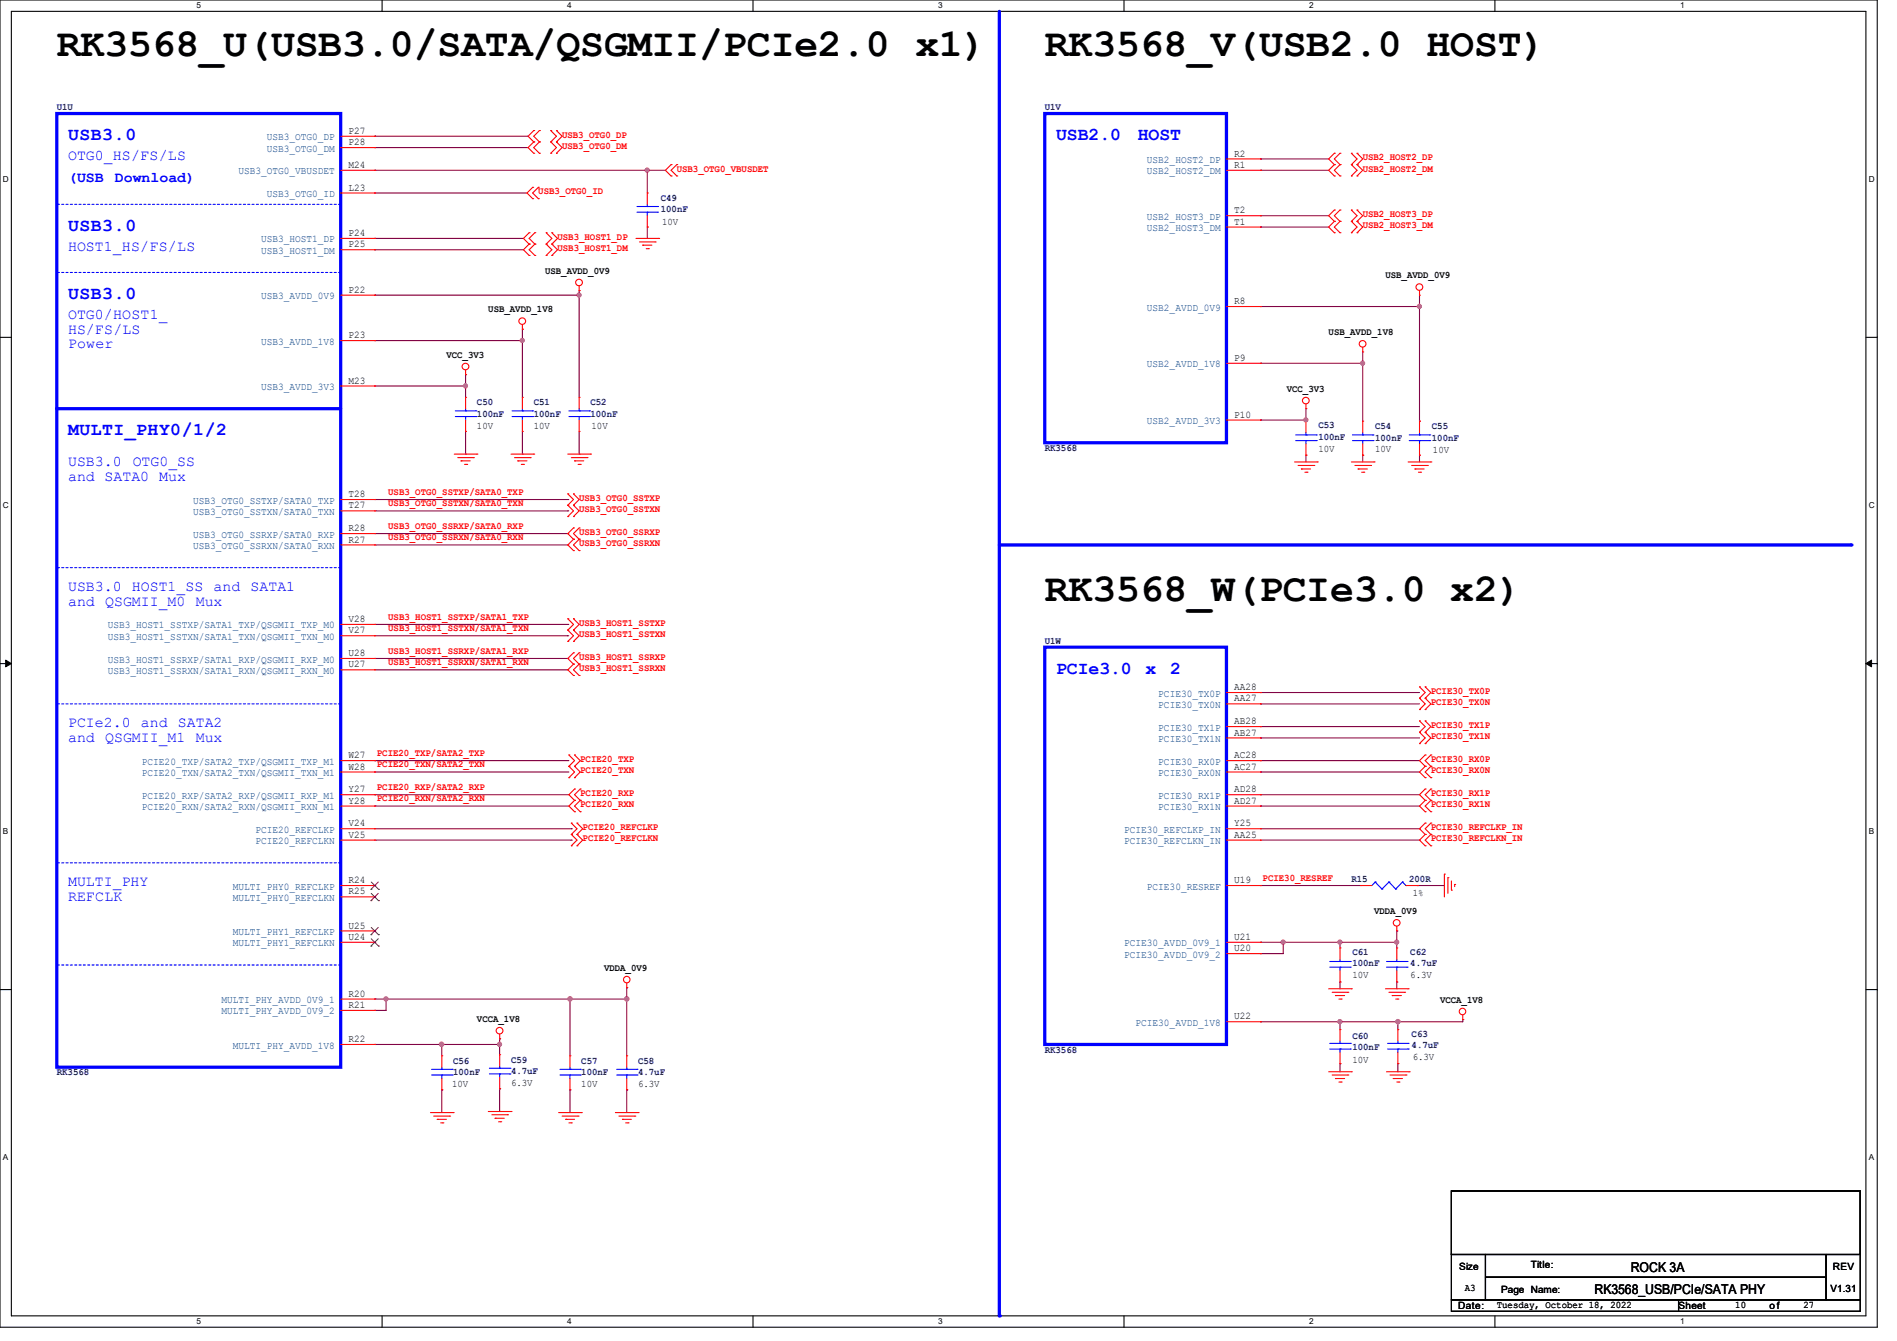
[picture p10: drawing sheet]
<svg xmlns="http://www.w3.org/2000/svg" width="297mm" height="210mm" viewBox="0 0 297 210" stroke-linecap="round" stroke-linejoin="round" font-family="sans-serif">
<path d="M0 0h293.9v207.9h-293.9zM1.8 1.8h290.3v204.3h-290.3z" fill="none" stroke="#000" stroke-width=".17"/>
<g fill="#fff">
<path d="M30.8 .2h.7v1.4h-.7z"/>
<path d="M30.8 206.2h.7v1.4h-.7z"/>
</g>
<path d="M59.8 0v1.8M59.8 206.1v1.8" fill="none" stroke="#000" stroke-width=".17"/>
<g fill="#fff">
<path d="M88.8 .2h.7v1.4h-.7z"/>
<path d="M88.8 206.2h.7v1.4h-.7z"/>
</g>
<path d="M117.9 0v1.8M117.9 206.1v1.8" fill="none" stroke="#000" stroke-width=".17"/>
<g fill="#fff">
<path d="M146.9 .2h.7v1.4h-.7z"/>
<path d="M146.9 206.2h.7v1.4h-.7z"/>
</g>
<path d="M176 0v1.8M176 206.1v1.8" fill="none" stroke="#000" stroke-width=".17"/>
<g fill="#fff">
<path d="M205 .2h.7v1.4h-.7z"/>
<path d="M205 206.2h.7v1.4h-.7z"/>
</g>
<path d="M234.1 0v1.8M234.1 206.1v1.8" fill="none" stroke="#000" stroke-width=".17"/>
<g fill="#fff">
<path d="M263.1 .2h.6v1.4h-.6z"/>
<path d="M263.1 206.2h.6v1.4h-.6z"/>
<path d="M.5 27.3h.9v1.4h-.9z"/>
<path d="M292.6 27.3h.9v1.4h-.9z"/>
<path d="M.5 78.4h.9v1.4h-.9z"/>
<path d="M292.6 78.4h.9v1.4h-.9z"/>
</g>
<path d="M0 52.8h1.8M292.1 52.8h1.8" fill="none" stroke="#000" stroke-width=".17"/>
<g fill="#fff">
<path d="M.5 129.5h.8v1.4h-.8z"/>
<path d="M292.6 129.5h.8v1.4h-.8z"/>
</g>
<path d="M0 103.9h1.8M292.1 103.9h1.8" fill="none" stroke="#000" stroke-width=".17"/>
<path d="M.9 103.4l.9 .5-.9 .5zM292.1 103.9l.9-.5v1z" fill="#000" stroke="#000" stroke-width=".16"/>
<g fill="#fff">
<path d="M.5 180.5h.8v1.4h-.8z"/>
<path d="M292.6 180.5h.8v1.4h-.8z"/>
</g>
<path d="M0 155h1.8M292.1 155h1.8" fill="none" stroke="#000" stroke-width=".17"/>
<path d="M156.5 1.8v204.3" fill="none" stroke="#00f" stroke-width=".51"/>
<circle cx="156.5" cy="206.1" r=".25" fill="#00f"/>
<path d="M156.5 85.3h133.3" fill="none" stroke="#00f" stroke-width=".51"/>
<circle cx="289.8" cy="85.3" r=".25" fill="#00f"/>
<g fill="none" stroke="#7f003f" stroke-width=".17">
<path d="M58.7 21.3h.1M58.7 23.1h.1M58.7 26.7h.1M58.7 30.2h.1M58.7 39.1h.1M58.7 37.3h.1M58.7 21.3h24M58.7 23.1h24M58.7 26.7h45.5M58.7 30.2h23.8M58.7 39.1h23.3M58.7 37.3h23.3"/>
<path d="M101.3 26.7h.1M101.3 35.6h.1M101.3 26.7v3.5M101.3 35.6v1.7M197.4 24.9h.1M197.4 26.7h.1M197.4 33.8h.1M197.4 35.6h.1M197.4 26.7h10.6M197.4 24.9h10.6M197.4 33.8h10.6M197.4 35.6h10.6"/>
<path d="M58.7 53.3h.1M58.7 46.2h.1M58.7 53.3h23.1M58.7 46.2h32M72.9 58.7h.1M72.9 58.7v3.5M81.8 53.3h.1M81.8 51.6h.1M81.8 51.6v10.6M90.7 46.2h.1M90.7 45.5h.1M90.7 45.5v16.7"/>
<path d="M197.4 56.9h.1M197.4 48h.1M197.4 56.9h16M197.4 48h24.9M213.4 56.9h.1M213.4 55.1v10.9M222.3 48h.1M222.3 46.2v19.8M58.7 60.5h.1M58.7 60.5h14.2M58.7 78.2h30.2M72.9 60.5h.1"/>
<path d="M72.9 71.1h.1M72.9 67.6v3.5M81.8 71.1h.1M81.8 67.6v3.5M88.9 78.2h.1M90.7 71.1h.1M90.7 67.6v3.5M197.4 65.8h.1M197.4 65.8h7.1M204.5 65.8h.1M204.5 71.3h.1M204.5 64v2"/>
<path d="M204.5 71.3v1M213.4 71.3h.1M213.4 71.3v1M222.3 71.3h.1M222.3 66h.1M222.3 71.3v1M58.7 80h30.2M58.7 83.6h30.2M58.7 85.3h30.2M58.7 97.8h30.2M58.7 99.6h30.2M88.9 80h.1"/>
<path d="M88.9 83.6h.1M88.9 85.3h.1M88.9 97.8h.1M88.9 99.6h.1M58.7 119.1h.1M58.7 119.1h30.4M58.7 103.1h30.2M58.7 104.9h30.2M88.9 103.1h.1M88.9 104.9h.1M197.4 108.5h.1M197.4 110.2h.1"/>
<path d="M197.4 113.8h.1M197.4 115.6h.1M197.4 119.1h.1M197.4 108.5h24.9M197.4 110.2h24.9M197.4 113.8h24.9M197.4 115.6h24.9M197.4 119.1h24.9M58.7 120.9h.1M58.7 124.5h.1M58.7 126.2h.1M58.7 120.9h30.4"/>
<path d="M58.7 124.5h30.4M58.7 126.2h30.4M58.7 131.6h30.8M58.7 129.8h30.8M89.5 129.8h.1M89.5 131.6h.1M197.4 120.9h.1M197.4 124.5h.1M197.4 126.2h.1M197.4 138.7h.1M197.4 120.9h24.9M197.4 124.5h24.9"/>
<path d="M197.4 126.2h24.9M197.4 138.7h15.6M197.4 131.6h24.9M197.4 129.8h24.9M221.9 138.7h.1M221.9 138.7h4.2M222.3 131.6h.1M222.3 129.8h.1M58.7 156.5h.1M58.7 158.2h.1M58.7 156.5h39.4M60.5 156.5h.1"/>
<path d="M60.5 156.5v1.7h-1.8M89.2 156.5h.1M89.2 156.5v8.9M98.1 156.5h.1M98.1 154.7h.1M98.1 154.7v10.7M197.4 147.6h.1M197.4 149.4h.1M197.4 147.6h21.3M200.9 147.6h.1M200.9 147.6v1.8h-3.5M209.8 147.6h.1"/>
<path d="M209.8 153.8h.1M209.8 147.6v.9M209.8 153.8v1.1M218.7 147.6h.1M218.7 153.8h.1M218.7 145.8h.1M218.7 145.8v2.7M218.7 153.8v1.1M229 159.7h.1M229 159.7v.3h-31.6M58.7 163.6h.1M58.7 163.6h19.5"/>
<path d="M69.2 163.6h.1M69.2 170.7h.1M69.2 163.6v1.8M69.2 170.7v3.5M78.2 162.7h.1M78.2 170.5h.1M78.2 163.6h.1M78.2 162.7v2.5M78.2 170.5v3.6M89.2 170.7h.1M89.2 170.7v3.5M98.1 170.7h.1"/>
<path d="M98.1 170.7v3.5M197.4 160h.1M209.8 160h.1M209.8 166.6h.1M209.8 160v1.2M209.8 166.6v1.3M218.9 160h.1M218.9 166.6h.1M218.9 160v1.2M218.9 166.6v1.3"/>
</g>
<g fill="#f0f" stroke="#f0f" stroke-width=".17">
<circle cx="98.1" cy="156.4" r=".34"/>
<circle cx="101.3" cy="26.6" r=".32"/>
<circle cx="78.2" cy="163.6" r=".32"/>
<circle cx="69.1" cy="163.6" r=".34"/>
<circle cx="81.8" cy="53.3" r=".32"/>
<circle cx="90.7" cy="46.2" r=".32"/>
<circle cx="72.9" cy="60.4" r=".32"/>
<circle cx="209.8" cy="160" r=".32"/>
<circle cx="209.8" cy="147.6" r=".32"/>
<circle cx="200.9" cy="147.6" r=".32"/>
<circle cx="218.7" cy="147.6" r=".32"/>
<circle cx="213.3" cy="56.9" r=".32"/>
<circle cx="204.4" cy="65.8" r=".32"/>
<circle cx="89.2" cy="156.4" r=".34"/>
<circle cx="60.4" cy="156.4" r=".32"/>
<circle cx="222.2" cy="48" r=".32"/>
<circle cx="218.9" cy="160" r=".34"/>
</g>
<g fill="none" stroke="#f00" stroke-width=".17">
<path d="M82.8 36.4h.1M82.8 38.2h.1M82.8 36.4l-.8 .9 .8 .9M82.8 38.2l-.8 .9 .8 .9M83.4 29.3h.1M83.4 31.1h.1M83.4 29.3l-.9 .9 .9 .9M83.6 20.4h.1M83.6 22.2h.1M83.6 24h.1M83.6 20.4l-.9 .9 .9 .9M83.6 22.2l-.9 .9 .9 .9"/>
<path d="M83.7 38.2h.1M83.7 36.4h.1M83.7 36.4l-.9 .9 .9 .9M83.7 38.2l-.9 .9 .9 .9M84.3 31.1h.1M84.3 29.3h.1M84.3 29.3l-.9 .9 .9 .9M84.5 22.2h.1M84.5 20.4h.1M84.5 24h.1M84.5 20.4l-.9 .9 .9 .9M84.5 22.2l-.9 .9 .9 .9"/>
<path d="M85.5 38.2h.1M85.5 36.4h.1M85.5 36.4l.9 .9-.9 .9M85.5 38.2l.9 .9-.9 .9M86.2 22.2h.1M86.2 20.4h.1M86.2 24h.1M86.2 20.4l.9 .9-.9 .9M86.2 22.2l.9 .9-.9 .9M86.4 38.2h.1M86.4 36.4h.1M86.4 36.4l.9 .9-.9 .9"/>
<path d="M86.4 38.2l.9 .9-.9 .9M87.1 22.2h.1M87.1 20.4h.1M87.1 24h.1M87.1 20.4l.9 .9-.9 .9M87.1 22.2l.9 .9-.9 .9M99.6 37.3h3.5M100.1 37.9h2.5M100.6 38.4h.1M100.6 38.4h1.5M101.2 38.9h.3M101.5 38.9h.1"/>
<path d="M102.6 37.9h.1M103.1 37.3h.1M105.1 25.8h.1M105.1 27.6h.1M105.1 25.8l-.9 .9 .9 .9M106 27.6h.1M106 25.8h.1M106 25.8l-.9 .9 .9 .9M208.9 24h.1M208.9 25.8h.1M208.9 27.6h.1M208.9 32.9h.1"/>
<path d="M208.9 34.7h.1M208.9 36.4h.1M208.9 24l-.9 .9 .9 .9M208.9 25.8l-.9 .9 .9 .9M208.9 32.9l-.9 .9 .9 .9M208.9 34.7l-.9 .9 .9 .8M209.8 25.8h.1M209.8 24h.1M209.8 27.6h.1M209.8 34.7h.1M209.8 32.9h.1M209.8 36.4h.1"/>
<path d="M209.8 24l-.9 .9 .9 .9M209.8 25.8l-.9 .9 .9 .9M209.8 32.9l-.9 .9 .9 .9M209.8 34.7l-.9 .9 .9 .8M211.6 25.8h.1M211.6 24h.1M211.6 27.6h.1M211.6 34.7h.1M211.6 32.9h.1M211.6 36.4h.1M211.6 24l.9 .9-.9 .9M211.6 25.8l.9 .9-.9 .9"/>
<path d="M211.6 32.9l.9 .9-.9 .9M211.6 34.7l.9 .9-.9 .8M212.5 25.8h.1M212.5 24h.1M212.5 27.6h.1M212.5 34.7h.1M212.5 32.9h.1M212.5 36.4h.1M212.5 24l.9 .9-.9 .9M212.5 25.8l.9 .9-.9 .9M212.5 32.9l.9 .9-.9 .9M212.5 34.7l.9 .9-.9 .8"/>
<path d="M72.9 58.7h.1M72.9 58v.7M81.8 51.6h.1M81.8 50.8v.8M82.8 40h.1M83.7 40h.1M85.5 40h.1M86.4 40h.1M90.7 45.5h.1M90.7 44.8v.7M213.4 55.1h.1M213.4 54.4v.7"/>
<path d="M222.3 46.2h.1M222.3 45.5v.7M71.1 71.1h3.6M71.7 71.7h2.4M72.2 72.2h.1M72.2 72.2h1.4M72.7 72.7h.4M73.1 72.7h.1M74.1 71.7h.1M74.7 71.1h.1M80 71.1h3.6M80.6 71.7h2.4"/>
<path d="M81.1 72.2h.1M81.1 72.2h1.4M81.6 72.7h.4M82 72.7h.1M83 71.7h.1M83.6 71.1h.1M88.9 79.1h.1M88.9 77.3h.1M88.9 71.1h3.6M88.9 77.3l.9 .9-.9 .9M88.9 79.1l.9 .9-.9 .9M89.5 71.7h2.4"/>
<path d="M89.8 79.1h.1M89.8 77.3h.1M89.8 77.3l.9 .9-.9 .9M89.8 79.1l.9 .9-.9 .9M90 72.2h.1M90 72.2h1.4M90.5 72.7h.3M90.7 62.2h.1M90.7 67.6h.1M90.7 62.2v1.8M90.7 65.8v1.8M90.8 72.7h.1"/>
<path d="M91.9 71.7h.1M92.5 71.1h.1M202.7 72.3h3.5M203.2 72.9h2.5M203.8 73.4h.1M203.8 73.4h1.4M204.3 74h.3M204.5 64h.1M204.5 66h.1M204.5 71.3h.1M204.5 63.3v.7M204.5 66v1.7"/>
<path d="M204.5 69.5v1.8M204.6 74h.1M205.7 72.9h.1M206.2 72.3h.1M211.6 72.3h3.5M212.1 72.9h2.5M212.6 73.4h.1M212.6 73.4h1.5M213.2 74h.3M213.5 74h.1M214.6 72.9h.1M215.1 72.3h.1"/>
<path d="M220.5 72.3h3.5M221 72.9h2.5M221.5 73.4h.1M221.5 73.4h1.5M222.1 74h.3M222.3 66h.1M222.3 71.3h.1M222.3 66v1.7M222.3 69.5v1.8M222.4 74h.1M223.5 72.9h.1M224 72.3h.1"/>
<path d="M88.9 80.9h.1M88.9 98.7h.1M88.9 96.9h.1M88.9 96.9l.9 .9-.9 .9M88.9 98.7l.9 .9-.9 .9M89.8 80.9h.1M89.8 82.7h.1M89.8 84.5h.1M89.8 86.2h.1M89.8 98.7h.1M89.8 96.9h.1M89.8 82.7l-.9 .9 .9 .9"/>
<path d="M89.8 84.5l-.9 .8 .9 .9M89.8 96.9l.9 .9-.9 .9M89.8 98.7l.9 .9-.9 .9M90.7 84.5h.1M90.7 82.7h.1M90.7 86.2h.1M90.7 82.7l-.9 .9 .9 .9M90.7 84.5l-.9 .8 .9 .9M88.9 100.5h.1M89.1 118.2h.1M89.1 118.2l.9 .9-.9 .9M89.8 100.5h.1"/>
<path d="M89.8 102.2h.1M89.8 104h.1M89.8 105.8h.1M89.8 102.2l-.9 .9 .9 .9M89.8 104l-.9 .9 .9 .9M90 118.2h.1M90 118.2l.8 .9-.8 .9M90.7 104h.1M90.7 102.2h.1M90.7 105.8h.1M90.7 102.2l-.9 .9 .9 .9M90.7 104l-.9 .9 .9 .9"/>
<path d="M192 108.5h5.4M192 110.2h5.4M192 113.8h5.4M192 115.6h5.4M192 119.1h5.4M197.4 108.5h.1M197.4 110.2h.1M197.4 113.8h.1M197.4 115.6h.1M197.4 119.1h.1M222.3 109.3h.1M222.3 107.6h.1"/>
<path d="M222.3 111.1h.1M222.3 114.7h.1M222.3 112.9h.1M222.3 116.5h.1M222.3 107.6l.8 .9-.8 .8M222.3 109.3l.8 .9-.8 .9M222.3 112.9l.8 .9-.8 .9M222.3 114.7l.8 .9-.8 .9M223.1 109.3h.1M223.1 107.6h.1M223.1 111.1h.1M223.1 114.7h.1"/>
<path d="M223.1 112.9h.1M223.1 116.5h.1M223.1 118.2h.1M223.1 107.6l.9 .9-.9 .8M223.1 109.3l.9 .9-.9 .9M223.1 112.9l.9 .9-.9 .9M223.1 114.7l.9 .9-.9 .9M223.1 118.2l-.8 .9 .8 .9M224 118.2h.1M224 118.2l-.9 .9 .9 .9M89.1 120h.1M89.1 121.8h.1"/>
<path d="M89.1 120l.9 .9-.9 .9M89.5 130.7h.1M89.5 128.9h.1M89.5 132.5h.1M89.5 128.9l.8 .9-.8 .9M89.5 130.7l.8 .9-.8 .9M90 120h.1M90 121.8h.1M90 123.6h.1M90 125.3h.1M90 127.1h.1M90 120l.8 .9-.8 .9"/>
<path d="M90 123.6l-.9 .9 .9 .8M90 125.3l-.9 .9 .9 .9M90.3 130.7h.1M90.3 128.9h.1M90.3 132.5h.1M90.3 128.9l.9 .9-.9 .9M90.3 130.7l.9 .9-.9 .9M90.8 125.3h.1M90.8 123.6h.1M90.8 127.1h.1M90.8 123.6l-.8 .9 .8 .8M90.8 125.3l-.8 .9 .8 .9"/>
<path d="M192 120.9h5.4M192 124.5h5.4M192 126.2h5.4M192 129.8h5.4M192 131.6h5.4M192 138.7h5.4M197.4 120.9h.1M197.4 124.5h.1M197.4 126.2h.1M197.4 129.8h.1M197.4 131.6h.1M197.4 138.7h.1"/>
<path d="M223.1 120h.1M223.1 121.8h.1M223.1 123.6h.1M223.1 125.3h.1M223.1 127.1h.1M223.1 128.9h.1M223.1 130.7h.1M223.1 132.5h.1M223.1 120l-.8 .9 .8 .9M223.1 123.6l-.8 .9 .8 .8M223.1 125.3l-.8 .9 .8 .9M223.1 128.9l-.8 .9 .8 .9"/>
<path d="M223.1 130.7l-.8 .9 .8 .9M224 120h.1M224 121.8h.1M224 125.3h.1M224 123.6h.1M224 127.1h.1M224 130.7h.1M224 128.9h.1M224 132.5h.1M224 120l-.9 .9 .9 .9M224 123.6l-.9 .9 .9 .8M224 125.3l-.9 .9 .9 .9"/>
<path d="M224 128.9l-.9 .9 .9 .9M224 130.7l-.9 .9 .9 .9M226.1 136.9h.1M226.1 136.9v3.6M226.7 137.5h.1M226.7 137.5v2.4M227.2 139.4h.1M227.2 138v1.4M227.8 138.5h.1M227.8 138.5v.4M98.1 154.7h.1M98.1 154v.7"/>
<path d="M192 147.6h5.4M192 149.4h5.4M197.4 147.6h.1M197.4 149.4h.1M208 154.9h3.6M208.6 155.4h2.4M209.1 155.9h.1M209.1 155.9h1.4M209.6 156.5h.4M209.8 148.5h.1M209.8 153.8h.1M209.8 148.5v1.7"/>
<path d="M209.8 152v1.8M210 156.5h.1M211 155.4h.1M211.6 154.9h.1M216.9 154.9h3.6M217.5 155.4h2.4M218 155.9h.1M218 155.9h1.4M218.5 156.5h.4M218.7 145.8h.1M218.7 145.1v.7M218.9 156.5h.1"/>
<path d="M219.9 155.4h.1M220.5 154.9h.1M229 159.7h.1M229 159v.7M67.4 174.2h3.6M67.9 174.8h2.5M68.5 175.3h.1M68.5 175.3h1.4M69 175.9h.3M69.3 175.9h.1M70.4 174.8h.1M71 174.2h.1"/>
<path d="M76.5 174.1h3.5M77 174.6h2.5M77.5 175.1h.1M77.5 175.1h1.5M78.1 175.7h.3M78.2 162.7h.1M78.2 162v.7M78.4 175.7h.1M79.5 174.6h.1M80 174.1h.1M87.5 174.2h3.5M88 174.8h2.5"/>
<path d="M88.6 175.3h.1M88.6 175.3h1.4M89.1 175.9h.4M89.5 175.9h.1M90.5 174.8h.1M91 174.2h.1M96.4 174.2h3.5M96.9 174.8h2.5M97.5 175.3h.1M97.5 175.3h1.3M98 175.9h.3M98.1 165.4h.1"/>
<path d="M98.1 170.7h.1M98.1 165.4v1.7M98.1 168.9v1.8M98.3 175.9h.1M99.4 174.8h.1M99.9 174.2h.1M192 160h5.4M197.4 160h.1M208 167.9h3.6M208.6 168.4h2.4M209.1 168.9h.1M209.1 168.9h1.4"/>
<path d="M209.6 169.5h.4M210 169.5h.1M211 168.4h.1M211.6 167.9h.1M217.1 167.9h3.5M217.6 168.4h2.5M218.1 168.9h.1M218.1 168.9h1.5M218.7 169.5h.3M219 169.5h.1M220.1 168.4h.1M220.6 167.9h.1"/>
<circle cx="72.9" cy="57.4" r=".52"/>
<circle cx="81.8" cy="50.3" r=".52"/>
<circle cx="90.7" cy="44.2" r=".52"/>
<circle cx="213.3" cy="53.8" r=".52"/>
<circle cx="222.2" cy="45" r=".52"/>
<circle cx="204.5" cy="62.7" r=".52"/>
<circle cx="98.1" cy="153.4" r=".51"/>
<circle cx="218.7" cy="144.5" r=".52"/>
<circle cx="229" cy="158.4" r=".51"/>
<circle cx="78.2" cy="161.4" r=".52"/>
</g>
<path d="M227.2 186.5h64.1v10h-64.1zM227.2 196.5h5.4v7.1h-5.4zM232.6 196.5h53.3v3.5h-53.3zM285.9 196.5h5.4v7.1h-5.4zM227.2 203.6h35.6v1.8h-35.6zM232.6 200h53.3v3.6h-53.3zM262.8 203.6h28.5v1.8h-28.5z" fill="none" stroke="#000" stroke-width=".17"/>
<g fill="none" stroke="#00f" stroke-width=".17">
<path d="M89.1 65.2h3.2M89.1 64.3h3.2M90.7 64.3h.1M90.7 65.2h.1M90.7 64v.3M90.7 65.2v.6M92.3 65.2h.1M92.3 64.3h.1M202.9 69h3.2M202.9 68.1h3.2M204.5 68.1h.1M204.5 69h.1"/>
<path d="M204.5 67.7v.4M204.5 69v.5M206.1 69h.1M206.1 68.1h.1M220.6 69h3.3M220.6 68.1h3.3M222.3 68.1h.1M222.3 69h.1M222.3 67.7v.4M222.3 69v.5M223.9 69h.1M223.9 68.1h.1"/>
<path d="M208.2 151.5h3.2M208.2 150.6h3.2M209.8 150.6h.1M209.8 151.5h.1M209.8 150.2v.4M209.8 151.5v.5M211.4 151.5h.1M211.4 150.6h.1M96.6 168.4h3.1M96.6 167.5h3.1M98.1 167.5h.1M98.1 168.4h.1"/>
<path d="M98.1 167.1v.4M98.1 168.4v.5M99.7 168.4h.1M99.7 167.5h.1"/>
</g>
<path d="M8.9 17.8h44.4v149.3h-44.4zM8.9 64h44.4M163.6 101.3h28.4v62.3h-28.4z" fill="none" stroke="#00f" stroke-width=".51"/>
<path d="M8.9 42.7h.1M53.3 42.7h-44.4" fill="none" stroke="#00f" stroke-width=".17" stroke-dasharray=".3 .3"/>
<circle cx="8.9" cy="64" r=".25" fill="#00f"/>
<path d="M8.9 32h.1M53.3 32h-44.4M8.9 88.9h.1M53.3 88.9h-44.4M8.9 110.2h.1M53.3 110.2h-44.4M8.9 135.1h.1M53.3 135.1h-44.4M8.9 151.1h.1M53.3 151.1h-44.4" fill="none" stroke="#00f" stroke-width=".17" stroke-dasharray=".3 .3"/>
<g fill="none" stroke="#f00" stroke-width=".17">
<path d="M53.3 21.3h5.4M53.3 23.1h5.4M53.3 26.7h5.4M53.3 30.2h5.4M53.3 37.3h5.4M53.3 39.1h5.4M58.7 21.3h.1M58.7 23.1h.1M58.7 26.7h.1M58.7 30.2h.1M58.7 37.3h.1M58.7 39.1h.1"/>
<path d="M101.3 30.2h.1M101.3 35.6h.1M101.3 30.2v1.8M101.3 33.8v1.8M192 26.7h5.4M192 24.9h5.4M192 33.8h5.4M192 35.6h5.4M197.4 24.9h.1M197.4 26.7h.1M197.4 33.8h.1M197.4 35.6h.1"/>
<path d="M53.3 46.2h5.4M53.3 53.3h5.4M58.7 46.2h.1M58.7 53.3h.1M192 48h5.4M192 56.9h5.4M197.4 48h.1M197.4 56.9h.1M53.3 60.5h5.4M53.3 78.2h5.4M58.7 60.5h.1M58.7 78.2h.1"/>
<path d="M72.9 62.2h.1M72.9 67.6h.1M72.9 62.2v1.8M72.9 65.8v1.8M81.8 62.2h.1M81.8 67.6h.1M81.8 62.2v1.8M81.8 65.8v1.8M192 65.8h5.4M197.4 65.8h.1M213.4 66h.1M213.4 71.3h.1"/>
<path d="M213.4 66v1.7M213.4 69.5v1.8M53.3 80h5.4M53.3 83.6h5.4M53.3 85.3h5.4M53.3 97.8h5.4M53.3 99.6h5.4M58.7 80h.1M58.7 83.6h.1M58.7 85.3h.1M58.7 97.8h.1M58.7 99.6h.1"/>
<path d="M53.3 103.1h5.4M53.3 104.9h5.4M53.3 119.1h5.4M58.7 103.1h.1M58.7 104.9h.1M58.7 119.1h.1M53.3 138.7h5.4M53.3 120.9h5.4M53.3 124.5h5.4M53.3 126.2h5.4M53.3 129.8h5.4M53.3 131.6h5.4"/>
<path d="M58.7 138.7h.1M58.7 120.9h.1M58.7 124.5h.1M58.7 126.2h.1M58.7 129.8h.1M58.7 131.6h.1M213 138.7h.1M213 138.7h1.8M220.1 138.7h1.8M221.9 138.7h.1M53.3 140.5h5.4M53.3 145.8h5.4"/>
<path d="M53.3 147.6h5.4M53.3 158.2h5.4M53.3 156.5h5.4M58.7 140.5h.1M58.7 145.8h.1M58.7 147.6h.1M58.7 158.2h.1M58.7 156.5h.1M218.7 148.5h.1M218.7 153.8h.1M218.7 148.5v1.7M218.7 152v1.8"/>
<path d="M53.3 163.6h5.4M58.7 163.6h.1M69.2 165.4h.1M69.2 170.7h.1M69.2 165.4v1.7M69.2 168.9v1.8M78.2 165.2h.1M78.2 170.5h.1M78.2 165.2v1.8M78.2 168.7v1.8M89.2 165.4h.1M89.2 170.7h.1"/>
<path d="M89.2 165.4v1.7M89.2 168.9v1.8M209.8 161.2h.1M209.8 166.6h.1M209.8 161.2v1.8M209.8 164.8v1.8M218.9 161.2h.1M218.9 166.6h.1M218.9 161.2v1.8M218.9 164.8v1.8"/>
</g>
<g fill="none" stroke="#7f3f00" stroke-width=".16">
<path d="M58.1 139.3h.1M58.1 138.1l1.2 1.2M58.1 139.9l1.2 1.2M59.2 138.1l-1.1 1.2M59.2 139.9l-1.1 1.2M59.3 139.3h.1M58.1 141.1h.1M58.1 146.4h.1M58.1 148.2h.1M58.1 145.2l1.2 1.2M58.1 147l1.2 1.2M59.2 145.2l-1.1 1.2"/>
<path d="M59.2 147l-1.1 1.2M59.3 141.1h.1M59.3 146.4h.1M59.3 148.2h.1"/>
</g>
<g fill="none" stroke="#00f" stroke-width=".17">
<path d="M99.7 33.2h3.3M99.7 32.3h3.3M101.3 32.3h.1M101.3 33.2h.1M101.3 32v.3M101.3 33.2v.6M103 33.2h.1M103 32.3h.1M71.3 65.2h3.2M71.3 64.3h3.2M72.9 64.3h.1M72.9 65.2h.1"/>
<path d="M72.9 64v.3M72.9 65.2v.6M74.5 65.2h.1M74.5 64.3h.1M80.2 65.2h3.2M80.2 64.3h3.2M81.8 64.3h.1M81.8 65.2h.1M81.8 64v.3M81.8 65.2v.6M83.4 65.2h.1M83.4 64.3h.1"/>
<path d="M211.8 69h3.2M211.8 68.1h3.2M213.4 68.1h.1M213.4 69h.1M213.4 67.7v.4M213.4 69v.5M215 69h.1M215 68.1h.1M215.3 138.1h.1M215.3 138.1l-.5 .6M215.3 138.1l1.1 1.1M216.4 139.2h.1"/>
<path d="M217.5 138.1h.1M217.5 138.1l-1.1 1.1M217.5 138.1l1 1.1M218.5 139.2h.1M219.6 138.1h.1M219.6 138.1l-1.1 1.1M219.6 138.1l.5 .6M220.1 138.7h.1M217.1 151.5h3.2M217.1 150.6h3.2M218.7 150.6h.1M218.7 151.5h.1"/>
<path d="M218.7 150.2v.4M218.7 151.5v.5M220.3 151.5h.1M220.3 150.6h.1M67.6 168.4h3.2M67.6 167.5h3.2M69.2 167.5h.1M69.2 168.4h.1M69.2 167.1v.4M69.2 168.4v.5M70.8 168.4h.1M70.8 167.5h.1"/>
<path d="M76.6 168.2h3.2M76.6 167.3h3.2M78.2 167.3h.1M78.2 168.2h.1M78.2 167v.3M78.2 168.2v.5M79.8 168.2h.1M79.8 167.3h.1M87.7 168.4h3.1M87.7 167.5h3.1M89.2 167.5h.1M89.2 168.4h.1"/>
<path d="M89.2 167.1v.4M89.2 168.4v.5M90.8 168.4h.1M90.8 167.5h.1M208.2 164.3h3.2M208.2 163.4h3.2M209.8 163.4h.1M209.8 164.3h.1M209.8 163v.4M209.8 164.3v.5M211.4 164.3h.1M211.4 163.4h.1"/>
<path d="M217.3 164.3h3.2M217.3 163.4h3.2M218.9 163.4h.1M218.9 164.3h.1M218.9 163v.4M218.9 164.3v.5M220.5 164.3h.1M220.5 163.4h.1"/>
</g>
<path d="M163.6 17.8h28.4v51.5h-28.4z" fill="none" stroke="#00f" stroke-width=".51"/>
<g fill="#f0f" stroke="#f0f" stroke-width=".17">
<circle cx="98.1" cy="156.4" r=".34"/>
<circle cx="101.3" cy="26.6" r=".32"/>
<circle cx="78.2" cy="163.6" r=".32"/>
<circle cx="69.1" cy="163.6" r=".34"/>
<circle cx="81.8" cy="53.3" r=".32"/>
<circle cx="90.7" cy="46.2" r=".32"/>
<circle cx="72.9" cy="60.4" r=".32"/>
<circle cx="209.8" cy="160" r=".32"/>
<circle cx="209.8" cy="147.6" r=".32"/>
<circle cx="200.9" cy="147.6" r=".32"/>
<circle cx="218.7" cy="147.6" r=".32"/>
<circle cx="213.3" cy="56.9" r=".32"/>
<circle cx="204.4" cy="65.8" r=".32"/>
<circle cx="89.2" cy="156.4" r=".34"/>
<circle cx="60.4" cy="156.4" r=".32"/>
<circle cx="222.2" cy="48" r=".32"/>
<circle cx="218.9" cy="160" r=".34"/>
</g>
<g font-size="6.2">
<text x="8.9" y="8.8">RK3568_U(USB3.0/SATA/QSGMII/PCIe2.0 x1)</text>
<text x="163.6" y="8.8">RK3568_V(USB2.0 HOST)</text>
<text x="163.6" y="94.1">RK3568_W(PCIe3.0 x2)</text>
</g>
<g font-size="2.8" fill="#00f">
<text x="10.7" y="21.9">USB3.0</text>
<text x="165.4" y="21.9">USB2.0</text>
<text x="178.1" y="21.9">HOST</text>
<text x="10.7" y="36.2">USB3.0</text>
<text x="10.7" y="46.8">USB3.0</text>
<text x="10.7" y="68.2">MULTI_PHY0/1/2</text>
<text x="165.4" y="105.5">PCIe3.0</text>
<text x="179.4" y="105.5">x</text>
<text x="183.2" y="105.5">2</text>
</g>
<g font-size="2.3" fill="#00f">
<text x="10.7" y="25">OTG0_HS/FS/LS</text>
<text x="10.7" y="28.6">(USB</text>
<text x="18" y="28.6">Download)</text>
<text x="10.7" y="39.2">HOST1_HS/FS/LS</text>
<text x="10.7" y="49.9">OTG0/HOST1_</text>
<text x="10.7" y="52.2">HS/FS/LS</text>
<text x="10.7" y="54.6">Power</text>
<text x="10.7" y="73">USB3.0</text>
<text x="10.7" y="75.4">and SATA0 Mux</text>
<text x="20.8" y="73">OTG0_SS</text>
<text x="10.7" y="92.6">USB3.0 HOST1_SS and SATA1</text>
<text x="10.7" y="94.9">and QSGMII_M0 Mux</text>
<text x="10.7" y="113.9">PCIe2.0 and SATA2</text>
<text x="10.7" y="116.2">and QSGMII_M1 Mux</text>
<text x="10.7" y="138.8">MULTI_PHY</text>
<text x="10.7" y="141.1">REFCLK</text>
</g>
<g font-size="2.1">
<text x="249.6" y="202.7">RK3568_USB/PCIe/SATA PHY</text>
<text x="255.3" y="199.1">ROCK 3A</text>
</g>
<g font-size="1.6" fill="#00007f">
<text x="8.9" y="17.3">U1U</text>
<text x="163.6" y="17.3">U1V</text>
<text x="103.5" y="31.5">C49</text>
<text x="103.5" y="33.3">100nF</text>
<text x="74.7" y="63.5">C50</text>
<text x="74.7" y="65.3">100nF</text>
<text x="83.6" y="63.5">C51</text>
<text x="83.6" y="65.3">100nF</text>
<text x="92.5" y="63.5">C52</text>
<text x="92.5" y="65.3">100nF</text>
<text x="163.6" y="70.6">RK3568</text>
<text x="206.4" y="67.1">C53</text>
<text x="206.4" y="68.8">100nF</text>
<text x="215.3" y="67.2">C54</text>
<text x="215.3" y="69">100nF</text>
<text x="224.2" y="67.2">C55</text>
<text x="224.2" y="69">100nF</text>
<text x="163.6" y="100.8">U1W</text>
<text x="211.6" y="138.2">R15</text>
<text x="220.6" y="138.2">200R</text>
<text x="211.7" y="149.6">C61</text>
<text x="220.8" y="149.6">C62</text>
<text x="211.7" y="151.3">100nF</text>
<text x="220.8" y="151.3">4.7uF</text>
<text x="70.9" y="166.6">C56</text>
<text x="80" y="166.5">C59</text>
<text x="91" y="166.6">C57</text>
<text x="99.9" y="166.6">C58</text>
<text x="163.6" y="164.8">RK3568</text>
<text x="211.7" y="162.7">C60</text>
<text x="211.7" y="164.5">100nF</text>
<text x="221" y="162.3">C63</text>
<text x="221" y="164.1">4.7uF</text>
<text x="8.9" y="168.4">RK3568</text>
<text x="70.9" y="168.4">100nF</text>
<text x="80" y="168.2">4.7uF</text>
<text x="91" y="168.4">100nF</text>
<text x="99.9" y="168.4">4.7uF</text>
</g>
<g font-size="1.6" fill="#003f7f">
<text x="41.8" y="22">USB3_OTG0_DP</text>
<text x="41.8" y="23.7">USB3_OTG0_DM</text>
<text x="37.3" y="27.3">USB3_OTG0_VBUSDET</text>
<text x="179.6" y="25.5">USB2_HOST2_DP</text>
<text x="179.6" y="27.3">USB2_HOST2_DM</text>
<text x="41.8" y="30.9">USB3_OTG0_ID</text>
<text x="179.6" y="34.4">USB2_HOST3_DP</text>
<text x="40.9" y="38">USB3_HOST1_DP</text>
<text x="40.9" y="39.8">USB3_HOST1_DM</text>
<text x="179.6" y="36.2">USB2_HOST3_DM</text>
<text x="40.9" y="46.9">USB3_AVDD_0V9</text>
<text x="40.9" y="54">USB3_AVDD_1V8</text>
<text x="179.6" y="48.6">USB2_AVDD_0V9</text>
<text x="179.6" y="57.5">USB2_AVDD_1V8</text>
<text x="40.9" y="61.1">USB3_AVDD_3V3</text>
<text x="179.6" y="66.4">USB2_AVDD_3V3</text>
<text x="30.2" y="78.9">USB3_OTG0_SSTXP/SATA0_TXP</text>
<text x="30.2" y="80.6">USB3_OTG0_SSTXN/SATA0_TXN</text>
<text x="30.2" y="84.2">USB3_OTG0_SSRXP/SATA0_RXP</text>
<text x="30.2" y="86">USB3_OTG0_SSRXN/SATA0_RXN</text>
<text x="16.9" y="98.4">USB3_HOST1_SSTXP/SATA1_TXP/QSGMII_TXP_M0</text>
<text x="16.9" y="100.2">USB3_HOST1_SSTXN/SATA1_TXN/QSGMII_TXN_M0</text>
<text x="16.9" y="103.8">USB3_HOST1_SSRXP/SATA1_RXP/QSGMII_RXP_M0</text>
<text x="16.9" y="105.5">USB3_HOST1_SSRXN/SATA1_RXN/QSGMII_RXN_M0</text>
<text x="181.4" y="109.1">PCIE30_TX0P</text>
<text x="181.4" y="110.9">PCIE30_TX0N</text>
<text x="22.2" y="119.8">PCIE20_TXP/SATA2_TXP/QSGMII_TXP_M1</text>
<text x="181.4" y="114.4">PCIE30_TX1P</text>
<text x="181.4" y="116.2">PCIE30_TX1N</text>
<text x="181.4" y="119.8">PCIE30_RX0P</text>
<text x="22.2" y="121.5">PCIE20_TXN/SATA2_TXN/QSGMII_TXN_M1</text>
<text x="22.2" y="125.1">PCIE20_RXP/SATA2_RXP/QSGMII_RXP_M1</text>
<text x="181.4" y="121.5">PCIE30_RX0N</text>
<text x="181.4" y="125.1">PCIE30_RX1P</text>
<text x="22.2" y="126.9">PCIE20_RXN/SATA2_RXN/QSGMII_RXN_M1</text>
<text x="40" y="130.4">PCIE20_REFCLKP</text>
<text x="176" y="130.4">PCIE30_REFCLKP_IN</text>
<text x="181.4" y="126.9">PCIE30_RX1N</text>
<text x="40" y="132.2">PCIE20_REFCLKN</text>
<text x="176" y="132.2">PCIE30_REFCLKN_IN</text>
<text x="36.4" y="139.3">MULTI_PHY0_REFCLKP</text>
<text x="36.4" y="141.1">MULTI_PHY0_REFCLKN</text>
<text x="179.6" y="139.3">PCIE30_RESREF</text>
<text x="36.4" y="146.4">MULTI_PHY1_REFCLKP</text>
<text x="36.4" y="148.2">MULTI_PHY1_REFCLKN</text>
<text x="176" y="148.2">PCIE30_AVDD_0V9_1</text>
<text x="176" y="150">PCIE30_AVDD_0V9_2</text>
<text x="34.7" y="158.9">MULTI_PHY_AVDD_0V9_2</text>
<text x="34.7" y="157.1">MULTI_PHY_AVDD_0V9_1</text>
<text x="177.8" y="160.7">PCIE30_AVDD_1V8</text>
<text x="36.4" y="164.2">MULTI_PHY_AVDD_1V8</text>
</g>
<g font-size="1.6">
<text x="54.6" y="21">P27</text>
<text x="54.6" y="22.7">P28</text>
<text x="54.6" y="26.3">M24</text>
<text x="54.6" y="29.8">L23</text>
<text x="193.3" y="24.5">R2</text>
<text x="193.3" y="26.3">R1</text>
<text x="103.7" y="35.2">10V</text>
<text x="193.3" y="33.4">T2</text>
<text x="193.3" y="35.2">T1</text>
<text x="54.6" y="37">P24</text>
<text x="54.6" y="38.7">P25</text>
<text x="54.6" y="45.8">P22</text>
<text x="85.3" y="42.9">USB_AVDD_0V9</text>
<text x="193.3" y="47.6">R8</text>
<text x="216.9" y="43.6">USB_AVDD_0V9</text>
<text x="54.6" y="53">P23</text>
<text x="76.5" y="48.9">USB_AVDD_1V8</text>
<text x="208" y="52.5">USB_AVDD_1V8</text>
<text x="69.9" y="56">VCC_3V3</text>
<text x="193.3" y="56.5">P9</text>
<text x="54.6" y="60.1">M23</text>
<text x="193.3" y="65.4">P10</text>
<text x="201.5" y="61.4">VCC_3V3</text>
<text x="74.7" y="67.2">10V</text>
<text x="83.6" y="67.2">10V</text>
<text x="92.6" y="67.2">10V</text>
<text x="206.4" y="70.7">10V</text>
<text x="215.3" y="70.7">10V</text>
<text x="224.4" y="70.9">10V</text>
<text x="54.6" y="77.9">T28</text>
<text x="54.6" y="79.6">T27</text>
<text x="54.6" y="83.2">R28</text>
<text x="54.6" y="85">R27</text>
<text x="54.6" y="97.4">V28</text>
<text x="54.6" y="99.2">V27</text>
<text x="54.6" y="102.7">U28</text>
<text x="54.6" y="104.5">U27</text>
<text x="193.3" y="108.1">AA28</text>
<text x="193.3" y="109.9">AA27</text>
<text x="193.3" y="113.4">AB28</text>
<text x="54.6" y="118.7">W27</text>
<text x="193.3" y="115.2">AB27</text>
<text x="193.3" y="118.7">AC28</text>
<text x="54.6" y="120.5">W28</text>
<text x="54.6" y="124.1">Y27</text>
<text x="54.6" y="125.9">Y28</text>
<text x="193.3" y="120.5">AC27</text>
<text x="193.3" y="124.1">AD28</text>
<text x="193.3" y="125.9">AD27</text>
<text x="54.6" y="129.4">V24</text>
<text x="54.6" y="131.2">V25</text>
<text x="193.3" y="129.4">Y25</text>
<text x="193.3" y="131.2">AA25</text>
<text x="54.6" y="138.3">R24</text>
<text x="54.6" y="140.1">R25</text>
<text x="193.3" y="138.3">U19</text>
<text x="215.1" y="143.2">VDDA_0V9</text>
<text x="221.2" y="140.2">1%</text>
<text x="54.6" y="145.4">U25</text>
<text x="54.6" y="147.2">U24</text>
<text x="193.3" y="147.2">U21</text>
<text x="193.3" y="149">U20</text>
<text x="94.6" y="152.1">VDDA_0V9</text>
<text x="211.7" y="153.2">10V</text>
<text x="220.8" y="153.2">6.3V</text>
<text x="54.6" y="157.9">R21</text>
<text x="54.6" y="156.1">R20</text>
<text x="74.7" y="160.1">VCCA_1V8</text>
<text x="193.3" y="159.6">U22</text>
<text x="225.5" y="157">VCCA_1V8</text>
<text x="54.6" y="163.2">R22</text>
<text x="211.7" y="166.4">10V</text>
<text x="221.2" y="166">6.3V</text>
<text x="70.8" y="170.3">10V</text>
<text x="80" y="170.1">6.3V</text>
<text x="91" y="170.3">10V</text>
<text x="99.9" y="170.3">6.3V</text>
<text x="228.5" y="199">Size</text>
<text x="229.4" y="202.1">A3</text>
<text x="235" y="202.5">Page Name:</text>
<text x="239.7" y="198.6">Title:</text>
<text x="286.6" y="202.3">V1.31</text>
<text x="287" y="199">REV</text>
<text x="228.3" y="205">Date:</text>
<text x="234.4" y="204.8">Tuesday, October 18, 2022</text>
<text x="262.8" y="205">Sheet</text>
<text x="271.7" y="204.8">10</text>
<text x="277" y="205">o f</text>
<text x="282.4" y="204.8">27</text>
</g>
<g font-size="1.6" fill="#f00">
<text x="88" y="21.5">USB3_OTG0_DP</text>
<text x="88" y="23.3">USB3_OTG0_DM</text>
<text x="106" y="26.9">USB3_OTG0_VBUSDET</text>
<text x="213.4" y="25.1">USB2_HOST2_DP</text>
<text x="213.4" y="26.9">USB2_HOST2_DM</text>
<text x="84.3" y="30.4">USB3_OTG0_ID</text>
<text x="213.4" y="34">USB2_HOST3_DP</text>
<text x="213.4" y="35.8">USB2_HOST3_DM</text>
<text x="87.3" y="37.5">USB3_HOST1_DP</text>
<text x="87.3" y="39.3">USB3_HOST1_DM</text>
<text x="60.8" y="77.5">USB3_OTG0_SSTXP/SATA0_TXP</text>
<text x="60.8" y="79.2">USB3_OTG0_SSTXN/SATA0_TXN</text>
<text x="60.8" y="82.8">USB3_OTG0_SSRXP/SATA0_RXP</text>
<text x="90.7" y="78.4">USB3_OTG0_SSTXP</text>
<text x="90.7" y="80.2">USB3_OTG0_SSTXN</text>
<text x="90.7" y="83.8">USB3_OTG0_SSRXP</text>
<text x="60.8" y="84.6">USB3_OTG0_SSRXN/SATA0_RXN</text>
<text x="90.7" y="85.6">USB3_OTG0_SSRXN</text>
<text x="60.8" y="97">USB3_HOST1_SSTXP/SATA1_TXP</text>
<text x="60.8" y="98.8">USB3_HOST1_SSTXN/SATA1_TXN</text>
<text x="90.7" y="98">USB3_HOST1_SSTXP</text>
<text x="90.7" y="99.8">USB3_HOST1_SSTXN</text>
<text x="60.8" y="102.4">USB3_HOST1_SSRXP/SATA1_RXP</text>
<text x="60.8" y="104.1">USB3_HOST1_SSRXN/SATA1_RXN</text>
<text x="90.7" y="103.3">USB3_HOST1_SSRXP</text>
<text x="90.7" y="105.1">USB3_HOST1_SSRXN</text>
<text x="224" y="108.7">PCIE30_TX0P</text>
<text x="224" y="110.4">PCIE30_TX0N</text>
<text x="59" y="118.4">PCIE20_TXP/SATA2_TXP</text>
<text x="90.8" y="119.3">PCIE20_TXP</text>
<text x="224" y="114">PCIE30_TX1P</text>
<text x="224" y="115.8">PCIE30_TX1N</text>
<text x="224" y="119.3">PCIE30_RX0P</text>
<text x="59" y="120.1">PCIE20_TXN/SATA2_TXN</text>
<text x="59" y="123.7">PCIE20_RXP/SATA2_RXP</text>
<text x="59" y="125.5">PCIE20_RXN/SATA2_RXN</text>
<text x="90.8" y="121.1">PCIE20_TXN</text>
<text x="90.8" y="124.7">PCIE20_RXP</text>
<text x="224" y="121.1">PCIE30_RX0N</text>
<text x="224" y="124.7">PCIE30_RX1P</text>
<text x="90.8" y="126.4">PCIE20_RXN</text>
<text x="91.2" y="130">PCIE20_REFCLKP</text>
<text x="91.2" y="131.8">PCIE20_REFCLKN</text>
<text x="224" y="126.4">PCIE30_RX1N</text>
<text x="224" y="130">PCIE30_REFCLKP_IN</text>
<text x="224" y="131.8">PCIE30_REFCLKN_IN</text>
<text x="197.7" y="137.9">PCIE30_RESREF</text>
</g>
<g font-size="1.3">
<text x="30.8" y="1.3">5</text>
<text x="88.8" y="1.3">4</text>
<text x="146.9" y="1.3">3</text>
<text x="205" y="1.3">2</text>
<text x="263.1" y="1.3">1</text>
<text x=".5" y="28.4">D</text>
<text x="292.6" y="28.4">D</text>
<text x=".5" y="79.5">C</text>
<text x="292.6" y="79.5">C</text>
<text x=".5" y="130.6">B</text>
<text x="292.6" y="130.6">B</text>
<text x=".5" y="181.7">A</text>
<text x="292.6" y="181.7">A</text>
<text x="30.8" y="207.4">5</text>
<text x="88.8" y="207.4">4</text>
<text x="146.9" y="207.4">3</text>
<text x="205" y="207.4">2</text>
<text x="263.1" y="207.4">1</text>
</g>
</svg>
